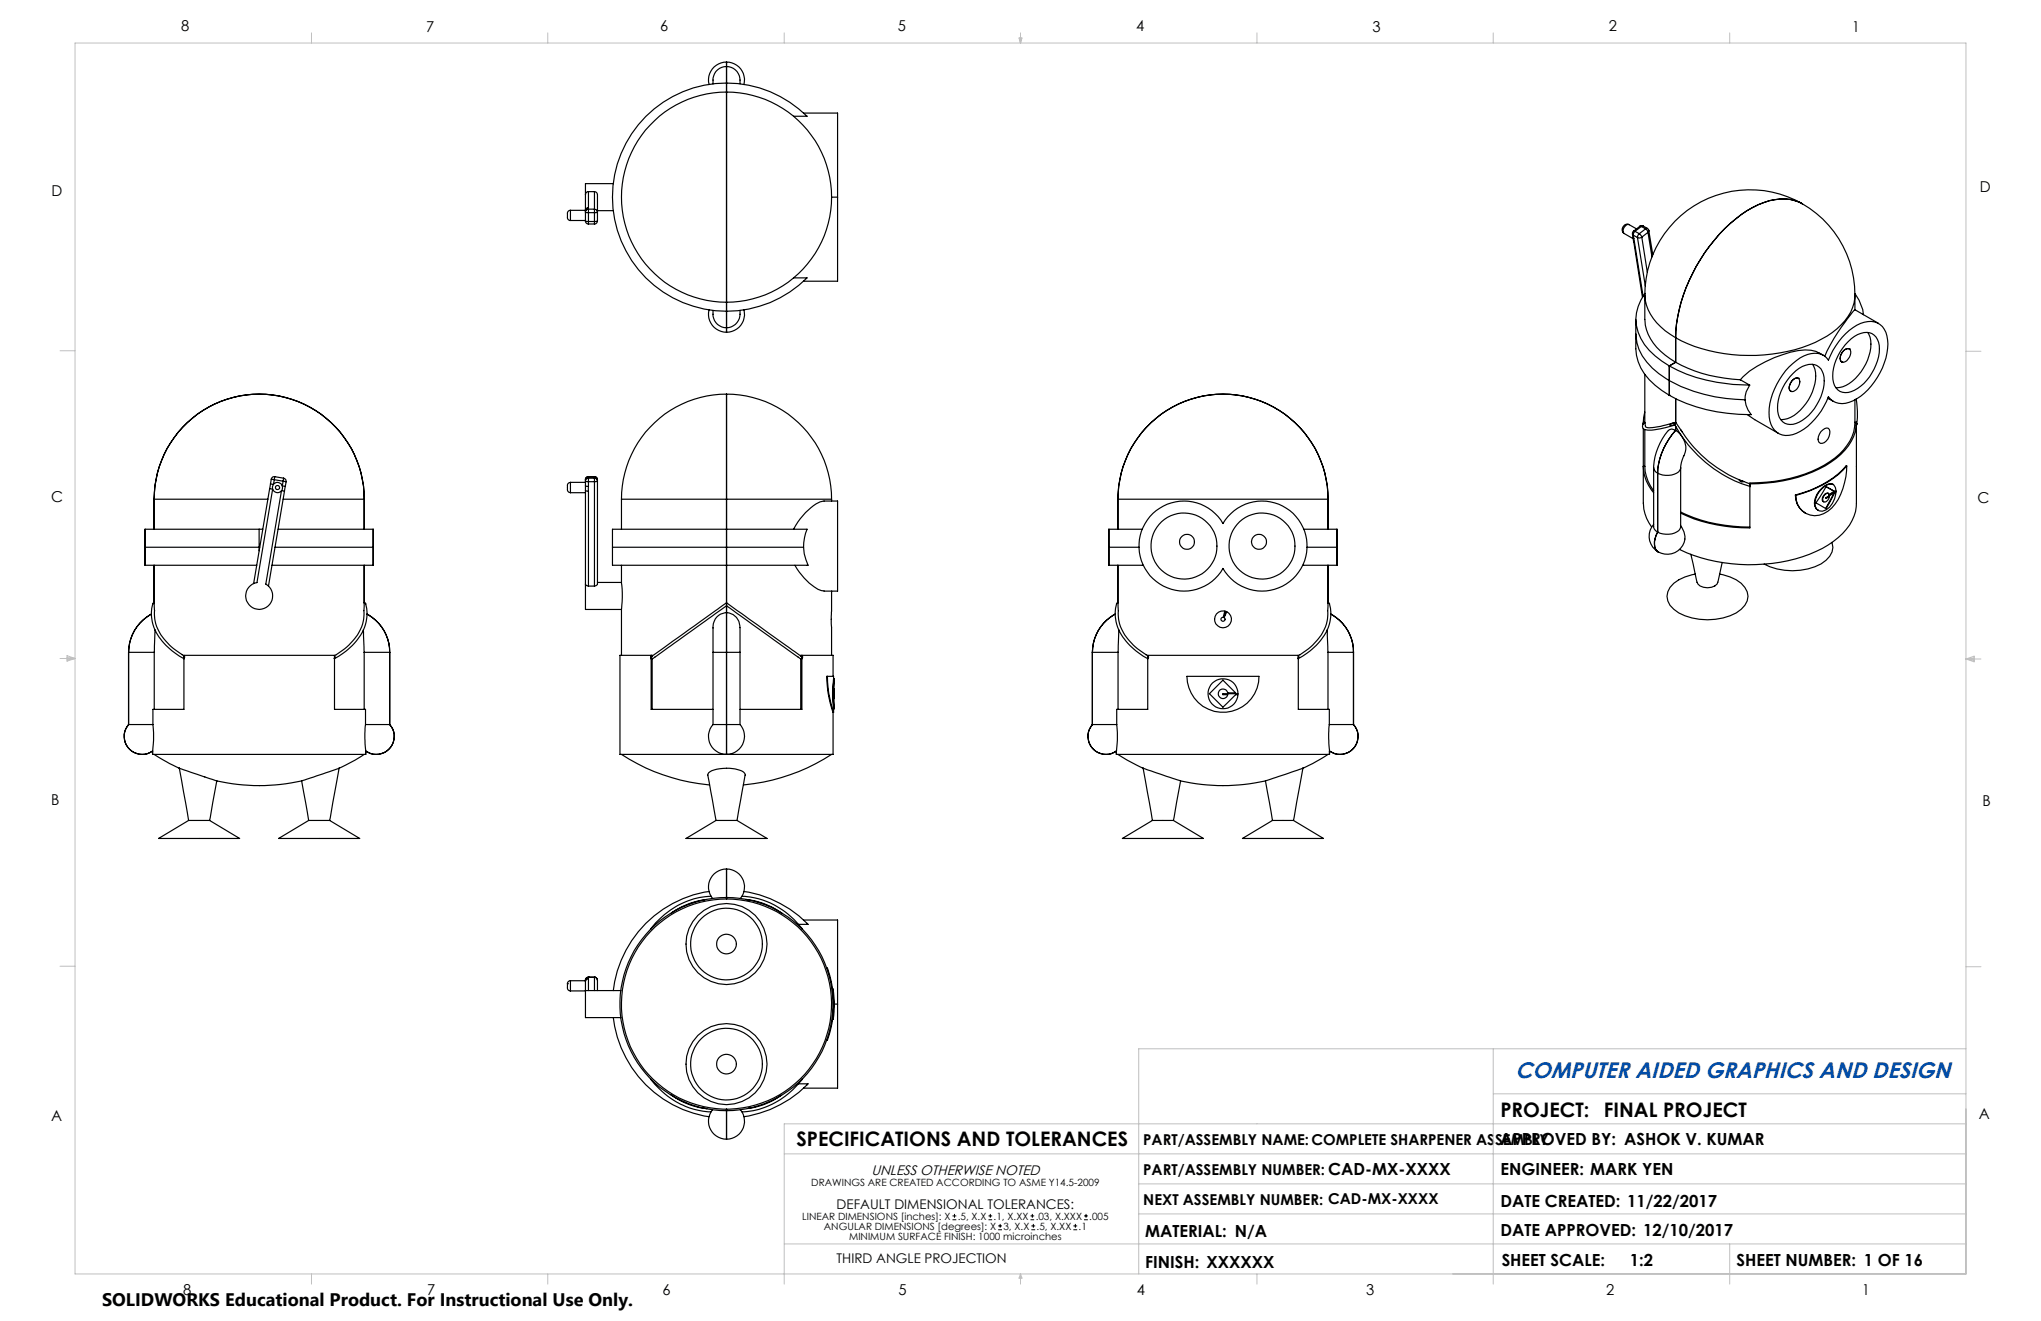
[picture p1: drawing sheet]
<svg xmlns="http://www.w3.org/2000/svg" width="432mm" height="279mm" viewBox="0 0 432 279" stroke-linecap="round" stroke-linejoin="round" font-family="sans-serif">
<g fill="none" stroke="#000" stroke-width=".21">
<path d="M201.5 258h.8M201.5 257.2h.8M201.9 256.8v.8M209.1 258h.8M209.1 257.2h.8M209.5 256.8v.8M211.2 259.3h.8M211.6 258.9v.8M218 258h.8M218 257.2h.8M218.2 259.3h.8M218.4 256.8v.8"/>
<path d="M218.6 258.9v.8M227.1 259.3h.8M227.5 258.9v.8M229.3 258h.9M229.3 257.2h.9M229.8 256.8v.8M211.2 260.1h.8M218.2 260.1h.8M227.1 260.1h.8"/>
</g>
<g fill="none" stroke="#c0c0c0" stroke-width=".21">
<path d="M15.9 9.1h400v260.4h-400zM65.9 6.9v2.2M115.9 6.9v2.2M165.9 6.9v2.2M215.6 8h.6l-.3 1.1zM215.7 8l.2 1.1M215.9 6.9v2.2M216 8l-.1 1.1M265.9 6.9v2.2M315.9 6.9v2.2M365.9 6.9v2.2M12.7 74.2h3.2"/>
<path d="M415.9 74.3h3.2M12.7 139.3h3.2M14.2 139.1l1.7 .2M14.2 138.7l1.7 .6-1.7 .5zM15.9 139.3l-1.7 .3M415.9 139.4h3.2M415.9 139.4l1.8-.6v1.2zM415.9 139.4l1.8 .3M417.7 139.2l-1.8 .2M12.7 204.4h3.2M415.9 204.5h3.2M315.9 221.8v49.8"/>
<path d="M315.9 231.4h100M415.9 221.8h-175v47.7M415.9 237.7h-250v33.9M165.9 244.1h250M240.9 250.4h175M240.9 256.8h175M65.9 269.5v2.1M115.9 269.5v2.1M165.9 263.1h250M215.9 269.5v2.1M215.9 269.5l.3 .8h-.6zM265.9 269.5v2.1"/>
<path d="M365.9 263.1v8.5"/>
</g>
<g fill="none" stroke="#000" stroke-width=".25">
<path d="M153.7 14.1a3.1 3.1 0 0 0-2.9 3.6M153.7 13.1a3.8 3.8 0 0 0-3.7 4.8M153.7 14.1a3.1 3.1 0 0 1 2.9 3.6M153.7 13.1a3.8 3.8 0 0 1 3.7 4.8M153.7 19.5a22.2 22.2 0 0 0-22.2 22.2 22.2 22.2 0 0 0 22.2 22.2M153.7 19.5v44.4M153.7 17.6a24.1 24.1 0 0 0-24.1 24.1 24.1 24.1 0 0 0 24.1 24.1M153.7 14.1v3.4M153.7 13.1v1M153.7 19.5a22.2 22.2 0 0 1 22.2 22.2 22.2 22.2 0 0 1-22.2 22.2M153.7 17.6a24.2 24.2 0 0 1 17 7h-2.8M153.7 17.6v1.9"/>
<path d="M129.8 38.8h-5.9v2.4M170 23.9h7.2v17.8M120.7 44.5a.81 .81 0 0 0-.6 1.1v.2a.68 .68 0 0 0 .6 .8M120.7 44.5v2.1M120.7 44.5h3.2M120.7 46.6h3.2M123.9 46.7a.6 .6 0 0 0 .6 .7M123.9 46.7l.6 .1M123.9 44.5v.2M123.9 41.2v3.3M123.9 44.7v2M124.5 43.9a.6 .6 0 0 0-.6 .6v-.1"/>
<path d="M124.5 44.2v.8M124.5 44.2a.5 .5 0 0 0-.5 .7l.5 .1M124.5 43.9v.2M124.5 44.1a.6 .6 0 0 0-.6 .6M124.5 40.5h-.1a.62 .62 0 0 0-.5 .7M124.5 46.8v.6M124.5 40.5v3.4M124.5 44.1v.1M124.5 45v1.8M124.5 47.4h1.3M124.5 45h1.3M124.5 44.2h1.3"/>
<path d="M124.5 46.8h1.3M124.5 40.5h1.3M125.8 44.2v.8M125.8 44.2a.5 .5 0 0 1 .5 .7l-.5 .1M125.8 40.5l.5 .3 .1 .4v5.5M125.8 46.8v.6M125.8 40.5v3.7M125.8 45v1.8M126.4 46.7a.66 .66 0 0 1-.6 .7M126.4 46.7l-.6 .1M126.4 44.6h3.4M167.9 58.8h2.8a24 24 0 0 1-17 7"/>
<path d="M175.9 41.7h1.3M177.2 41.7v17.8h-7.2M343.6 49.4l1.9 1.1M344.7 47.5a1.09 1.09 0 0 0-1.4 .5 1.09 1.09 0 0 0 .3 1.4M344.7 47.5a1.23 1.23 0 0 0-1.1 1.9M344.7 47.5l1.5 .9M345.4 49.5l.1 .2M345.4 49.5l.1 .7M345.5 50.2l.1 .8 .2 .2M345.5 50.2l.2 .3M345.5 49.7l.9 .5M345.5 49.7l.2 .8"/>
<path d="M345.6 48.9l-.2 .6M345.6 48.9h.3M345.6 51l1.9 11.9M345.7 50.5l.1 .7M345.8 51.2l1.8 11.5M345.9 48.9l-.3 .4-.1 .4M345.9 48.9l.9 .5M346.4 50.2l1.7 10.3M346.8 49.4l-.4 .8M346.8 49.4l.5 .8M346.9 47.9h.3M346.9 47.9l-1.3 1"/>
<path d="M347.2 47.9l1 .5M347.2 47.9l-1.3 1M347.3 50.2l-.4 .1-.5-.1M347.3 50.2l1.2 7.4M347.6 47.8l-.4-.1-.3 .2M347.6 47.8l-.4 .1M347.6 47.8l.9 .5M348.2 48.4l.5 .7M348.2 48.4l-1.4 1M348.5 48.3l.3 .5M348.5 48.3l-.3 .1M348.7 49.1l-1.4 1.1"/>
<path d="M348.7 49.1l.8 5.2M348.8 48.8l-.1 .3M348.8 48.8l.9 5.1M381.3 43.1a22.2 22.2 0 0 0-33.3 19.3M381.3 43.1a22.1 22.1 0 0 1 11.1 19.3M381.3 43.1a10 10 0 0 0-9.3 .2 31 31 0 0 0-13.9 14.5 30.9 30.9 0 0 0-3.6 13.6M150 65.5a3.8 3.8 0 0 0 3.7 4.8M150.8 65.7v.1a3 3 0 0 0 2.9 3.5M153.7 65.9v3.4M153.7 69.3v1M153.7 63.9v1.9M156.6 65.7v.1a3 3 0 0 1-2.9 3.5"/>
<path d="M157.4 65.5a3.8 3.8 0 0 1-3.7 4.8M346.1 67.6v3.1a14.3 14.3 0 0 0 1 7.1 14.7 14.7 0 0 0 6.1 5.8M346.1 70.7a9.6 9.6 0 0 0 3.5 7.2 27.4 27.4 0 0 0 15.6 6.4l4 .3M348 62.4v5.2a10.5 10.5 0 0 0 5.3 8.3l1.2 .7M348 62.4a10.5 10.5 0 0 0 5.3 8.3l1.2 .7M348 79.2v10.3M348.1 62.1a8.8 8.8 0 0 0-.2 10.8 17.4 17.4 0 0 0 5.3 4.5M353.2 77.4a33.7 33.7 0 0 0 17 4.1M353.2 77.4v6.2M354.5 76.6a30.6 30.6 0 0 0 13.7 3.7M354.5 71.4v5.2M354.5 76.6l-1.3 .8"/>
<path d="M378.5 77.6a7.6 7.6 0 0 1 6.1-2.8 3.1 3.1 0 0 1 2.2 1.4 13.9 13.9 0 0 1 6.8-7.8 3.8 3.8 0 0 1 5.7 3.5 14.4 14.4 0 0 1-7.3 12.9 3.9 3.9 0 0 1-5.2-.9 13.6 13.6 0 0 1-7.5 8 3.8 3.8 0 0 1-5-3.7 14.3 14.3 0 0 1 4.2-10.6zM379.3 79a4.7 4.7 0 0 1 5.1-1.7 3.7 3.7 0 0 1 1.5 4.1 10.4 10.4 0 0 1-5.9 8.2 2.74 2.74 0 0 1-3.9-2.6 10.5 10.5 0 0 1 3.2-8zM383.5 77a6.5 6.5 0 0 1-.1 5.9 9.2 9.2 0 0 1-5.9 5.8h-.8M385.8 75.1a6.5 6.5 0 0 0-5.4-.9 24.9 24.9 0 0 0-11.6 5.5l-.6 .6M389.6 76.6h.1M390 74.2a.81 .81 0 0 1 1-.5 .81 .81 0 0 1 .5 1l-.2 .9a1.27 1.27 0 0 1-1.8 .8 1.94 1.94 0 0 1 .5-2.2zM391 72.2a4.7 4.7 0 0 1 5-1.6 3.7 3.7 0 0 1 1.6 4 10.4 10.4 0 0 1-5.9 8.2 2.74 2.74 0 0 1-3.9-2.5 10.5 10.5 0 0 1 3.2-8.1zM391.2 73.8h.1M391.2 73.8a1.81 1.81 0 0 0-1.6 2.7v.1M392.4 65.5l-.6 .6a44.4 44.4 0 0 0-5.8 9.3M392.4 62.1a9.1 9.1 0 0 1 1.8 4.5M392.4 62.4a9.3 9.3 0 0 1-3.7 7.1 27.2 27.2 0 0 1-15.5 5.6 33.7 33.7 0 0 1-18.7-3.7"/>
<path d="M392.4 62.4v3.1l5 2.9M395.1 70.3a6.5 6.5 0 0 1 0 5.9 9.2 9.2 0 0 1-5.9 5.8h-.8M153.7 83.4a22.3 22.3 0 0 0-22.2 22.2M153.7 83.4a22.3 22.3 0 0 1 22.2 22.2M153.7 83.4v22.2M347.6 89.7a.87 .87 0 0 0 .1 1 .87 .87 0 0 0 .9 .3l2.7-.3 3.1-.8M347.7 89.6l-.1 .1M347.7 90.7v15.7a8.9 8.9 0 0 0 1.7 5.1M347.7 89.3v.3M347.7 89.3h.3M348 98.6a8.8 8.8 0 0 0 1.8 5.2M348 89.5l-.3 .1"/>
<path d="M348 87.1l-.3 2.2M348 98.6h-.3a8.7 8.7 0 0 0 2.1 5.6M348 90.8v7.8M349.8 98.9v12.5a1.32 1.32 0 0 0 .9 1.1M349.8 98.9a1.53 1.53 0 0 0 .9 1.2M353 91.1a13.1 13.1 0 0 0-3.2 7.8M353.2 83.6h.1M353.2 83.6a34.8 34.8 0 0 0 17.3 4.1l-.7-1-.4-1-.2-1.1M354.2 89.4l-4.1 1a2.51 2.51 0 0 1-2-.2l-.1-.7M354.3 89.4h-.1M354.5 89.3l-.2 .3a26.4 26.4 0 0 0 15.8 13.2M354.5 91a4.3 4.3 0 0 1 1.4 6.2l-.3 1.7"/>
<path d="M354.5 91a14.5 14.5 0 0 0-3.8 9.1M354.5 89.3a.28 .28 0 0 0-.2 .3 .28 .28 0 0 0 .1 .3M354.5 89.3l-1.1 .4-.1 .2h1l-.1-.5M354.5 91l-.8-.3-.7 .4M354.5 89.3l1.3 2M354.5 84.3v5M354.5 90.2v.8M355.6 98.9v12.5a2.62 2.62 0 0 1-3.2 1.6l-1.2-.2-.5-.3M355.6 98.9a1.91 1.91 0 0 1-1.9 1.6 4.8 4.8 0 0 1-3-.4M355.6 90.9a26.3 26.3 0 0 0 13.3 10.9l-.4 .2-.6-.4 2.3 .7M368.2 80.3l2 1.2M369.7 87.7l1.5 1.1 5 2.9"/>
<path d="M370.2 81.5l-.8 1.4-.2 1.7M378.8 82.8h.1M379.4 80.3a.79 .79 0 0 1 1.1-.3 .79 .79 0 0 1 .2 1.1 1.74 1.74 0 0 1-1.9 1.7 1.61 1.61 0 0 1 .3-2.2zM380.4 80h.1M380.4 80a1.85 1.85 0 0 0-1.9 2.2l.3 .6M385.2 91.3a1.49 1.49 0 0 1 1.6-.7 2.16 2.16 0 0 1-1.7 3.2 1.32 1.32 0 0 1-.2-2zM386.7 84.2l1.2 .7M390.7 98.6l-.1-.1a20.6 20.6 0 0 1-10.8 6.2M390.7 98.6a13.7 13.7 0 0 1-3.2 8.9 4.3 4.3 0 0 1-7.2-.9l-.3-.8-.1-1M390.7 98.6a20.6 20.6 0 0 1-10.8 6.2M392.4 89.3a9.7 9.7 0 0 1-4.2 7.6 30 30 0 0 1-18 5.3v.4M392.4 84.6v4.7"/>
<path d="M392.4 89.3h.3M392.7 84.3l.3 2.7-.2 2.8M392.7 89.3v17.1a10.1 10.1 0 0 1-4.8 8.1 30.8 30.8 0 0 1-18.1 5 33.9 33.9 0 0 1-14.5-3.3M392.7 89.3a10.3 10.3 0 0 1-5.4 8.5 30.4 30.4 0 0 1-17.1 4.5M392.7 89.6h.1M392.7 89.6v.3M30.7 115.7h24.3M32.6 105.6a22.2 22.2 0 0 1 22.2-22.2 22.2 22.2 0 0 1 22.2 22.2M32.6 105.6h24.1M32.6 105.6v6.3M32.6 119.6v7.9M54.8 111.9h-24.1v7.7h23.6"/>
<path d="M54.8 111.9v4.6M54.8 111.9h.8M57 103.4l.7 .1-3.3 19.7a2.85 2.85 0 0 0-2.1 4.1 2.85 2.85 0 0 0 4.5 .8 2.85 2.85 0 0 0-.6-4.6l3.3-19.7 .7 .1M57 103.4l-3.3 20M57.2 102.3l-.2 1.1M57.4 101.4l.6 .1M57.4 101.4l-.2 .9M58 101.5l-.1 .9-.7-.1M58 101.5l1.9 .3M58.1 100.8l-.1 .7M58.1 100.8a.62 .62 0 0 0-.7 .6M58.1 100.8l1.9 .3"/>
<path d="M58.2 115.7h20.8M58.8 111.9h20.2v7.7h-21.5M59.9 101.8l.6 .1M59.9 101.8l-.2 1 .7 .1M59.9 105.6h17.1M60 101.1l-.1 .7M60 101.1a.62 .62 0 0 1 .5 .8M60.2 103.9l-3.4 20.1M60.4 102.9l-.2 1M60.5 101.9l-.1 1M77 105.6v6.3M77 119.6v7.9"/>
<path d="M120.7 102a.97 .97 0 0 0-.6 1.4v.2a.66 .66 0 0 0 .6 .6M120.7 102v2.2M120.7 102h3.2M120.7 104.2h3.2M123.9 102.8l.6 .1M123.9 102.8v1M123.9 103.8l.6 .1M123.9 103.8v19.7M124.5 100.8a.6 .6 0 0 0-.6 .7v1.3M124.5 101.1v.8M124.5 101.1a.5 .5 0 0 0-.5 .7l.5 .1M124.5 102.9v1"/>
<path d="M124.5 100.8h.1M124.5 100.8h1.3M124.5 101.1h1.3M124.5 101.9h1.3M124.5 100.8v.3M124.5 101.9v1M124.5 103.9v20.1M125.8 100.8a.66 .66 0 0 1 .6 .7v22l-.2 .3-.4 .2M125.8 101.1v.8M125.8 101.1a.5 .5 0 0 1 .5 .7l-.5 .1M125.8 100.8h.1M125.8 100.8v.3"/>
<path d="M125.8 101.9v22.1M129.6 115.7h40.4M129.6 111.9h41.1a9.1 9.1 0 0 0 .3 7.7h-41.4zM131.5 105.6h22.2M131.5 105.6v6.3M131.5 119.6v3.6M153.7 105.6h22.2M153.7 105.6v21.9M167.9 111.9a13.1 13.1 0 0 1 5.6-5.7l.7-.2h3v19h-2.9M168.2 119.6a12.6 12.6 0 0 0 5.6 5.3l.5 .1M175.9 105.6v.4M234.6 115.7h6.4"/>
<path d="M236.5 105.6a22.2 22.2 0 0 1 22.2-22.2 22.2 22.2 0 0 1 22.3 22.2M236.5 105.6h44.5M236.5 105.6v6.3M236.5 119.6v7.9M241.7 111.9h-7.1v7.7h7.3M243.9 108.6a9.5 9.5 0 0 1 14.8 2.1 9.5 9.5 0 0 1 14.4-2.5 9.5 9.5 0 0 1 0 14.6 9.5 9.5 0 0 1-14.4-2.6 9.5 9.5 0 0 1-14.1 2.8 9.5 9.5 0 0 1-.7-14.4zM275.8 111.9h7.1v7.7h-7.3M276.5 115.7h6.4M281 105.6v6.3M281 119.6v7.9M349.8 110.9a3.8 3.8 0 0 0 1 5.8M350.7 112.5a3.6 3.6 0 0 0-.1 4l.2 .2"/>
<path d="M350.7 100.1v12.4M355.5 111.1a4.1 4.1 0 0 1 .9 2.9M355.6 108.3a32.3 32.3 0 0 0 14.6 3.2M356.5 114a3.8 3.8 0 0 1-5.7 2.7M357.7 117.2l1.3 6M364.3 119l-.9 4.2M370.2 102.3v.3M370.2 102.6l.1 .3M370.3 102.9h-.1v8.8a33.8 33.8 0 0 1-14.7-3.2M379.8 104.7a4.3 4.3 0 0 0 2.2 3.8M379.8 104.7l.1 .1M386.3 102.9l1.7 1"/>
<path d="M386.3 102.9l1.8 1.1M386.3 102.9l-2.1 3.5 2.1 1.2 1.8-3.3M386.9 104.4a1.13 1.13 0 0 0-1.1 .5 1.13 1.13 0 0 0-.1 1.2l.1 .1M387 105l-.7 .3M387.6 114.7a3.1 3.1 0 0 1-1.3 3.8 12.3 12.3 0 0 1-10.4 1.8l-2.7-1M387.8 102.5v-.1a1.86 1.86 0 0 0-2.1 .6 4.5 4.5 0 0 0-1.8 4l.3 .6 .5 .3M388 104.2l-1.7 3.3M388 103.9l-1.1 .7M388 103.9l.1 .1M388 104.2l.1 .1M388.1 104l-1.1 .7v-.2a1.06 1.06 0 0 0-1.4 1.2 .46 .46 0 0 0 .3 .5 .46 .46 0 0 0 .6-.2l.4-.5 .1-.5M388.4 104l-.4 .2"/>
<path d="M388.4 104l-.3 .3M388.4 104a4.4 4.4 0 0 1-2.8 4.1 1.52 1.52 0 0 1-1.6-1.9 4.5 4.5 0 0 1 3.5-3.9l.5 .3 .3 .5 .1 .8-2.1 1.4v.1l.7-.4M27.2 138h5.4M27.2 138v15.2M32 129.9a9.2 9.2 0 0 0-4.8 8.1M32.6 127.5v.8a9.9 9.9 0 0 0 2 6.8 13.6 13.6 0 0 0 4 3.4M32.6 127.5h-.1a6.7 6.7 0 0 0 0 5.1 13.5 13.5 0 0 0 6.4 6.7M32.6 138v12M32.8 133.2l-.2 4.8M38.6 138.5l.3 .2M38.9 139h.1M38.9 139v-.4h31.9v.4"/>
<path d="M38.9 139v.3M38.9 139.3v10.7h-6.6v3.2M70.7 139.3l.1 10.7h6.5v3.2M70.8 139h.1M70.8 139l-.1 .3M76.9 133.2l.1 4.8M77 127.5h.2a6.7 6.7 0 0 1 0 5.1 13.5 13.5 0 0 1-6.4 6.7M77 127.5v1.4a9.1 9.1 0 0 1-3.6 7.9l-2.6 1.9M77 138h5.4M77 138v12M77.6 129.9a9.1 9.1 0 0 1 4.8 8.1M82.4 138v15.2"/>
<path d="M123.9 123.5l.1 .3 .5 .2M123.9 123.5v5.4h7.6M124.5 124h1.3M126.4 123.2h5.1M131.5 123.2a21.9 21.9 0 0 1 0 5.7M131.5 128.9v9.7M137.8 139.3l.2 .1M137.8 139v.3M137.8 139h.1M137.8 138.6h-6.6v21h22.5M137.8 139.3v10.7h13M137.8 138.6v.4"/>
<path d="M137.8 138.6h.2v.1M138 139.4v10.6M150.8 138h2.9M150.8 138v15.2M153.7 129.6a3.1 3.1 0 0 0-2.9 3.6v4.8M153.7 128.1l-15.7 11.3M153.7 127.5l-15.9 11.4M153.7 127.5l16 11.5M153.7 128.1l15.7 11.3M153.7 129.6v8.4M153.7 127.5v.6M153.7 129.6a2.95 2.95 0 0 1 2.8 3.2"/>
<path d="M153.7 138h2.9M153.7 128.1v1.5M153.7 138v15.2M156.6 132.8v5.2M156.6 138v15.2M169.4 139.4v10.6M169.7 139v.3M169.7 139.3l-.3 .1M169.7 139h.1M169.7 139.3v10.7h-13.1M169.7 138.6h6.5v4.5M169.7 138.6h-.3v.1"/>
<path d="M169.7 138.6v.4M175.9 125v13.6M231.1 138h5.4M231.1 138v15.2M235.9 129.9a9.2 9.2 0 0 0-4.8 8.1M236.5 127.5v.8a9.9 9.9 0 0 0 2 6.8 13.6 13.6 0 0 0 4 3.4M236.5 127.5h-.1a6.7 6.7 0 0 0 0 5.1 13.5 13.5 0 0 0 6.4 6.7M236.5 138v12M236.7 133.2l-.2 4.8M242.5 138.5l.3 .2M242.8 139h.1M242.8 139v-.4h31.9v.4"/>
<path d="M242.8 139l.1 .3M242.9 139.3l-.1 10.7h-6.5v3.2M259.4 129.4h.1M259.4 129.4l-.5 1.2M259.5 129.4l-.4-.1-.3 1.3M259.5 129.4l-.5 1.2M274.6 139.3l.1 10.7h6.5v3.2M274.7 139h.1M274.7 139l-.1 .3M280.8 133.2l.2 4.8M281 127.5h.1a6.7 6.7 0 0 1 0 5.1 13.5 13.5 0 0 1-6.4 6.7M281 127.5l-.1 1.4a9.1 9.1 0 0 1-3.6 7.9l-2.6 1.9"/>
<path d="M281 138h5.3M281 138v12M281.6 129.9a9.1 9.1 0 0 1 4.7 8.1M286.3 138v15.2M358.7 121.4a9 9 0 0 0-5.4 2.8 3.2 3.2 0 0 0 .8 4.7 12.3 12.3 0 0 0 10.4 1.8 7 7 0 0 0 5.1-3.6 3.4 3.4 0 0 0-1.2-3.7 10.1 10.1 0 0 0-4.6-2M359.1 123.2a2.7 2.7 0 0 0 4.2 .3l.1-.3M27.2 153.2h5.1M27.2 153.2a3.8 3.8 0 0 0 0 5.1 3.8 3.8 0 0 0 5.1 .6M32.3 158.9v.7h45.1v-.7M32.3 153.2l.2 3.4-.2 2.3M32.6 159.6a34.7 34.7 0 0 0 10.7 4.7l2.6 .9M77 159.6a30.8 30.8 0 0 1-10 4.5l-3.2 1.1"/>
<path d="M77.3 153.2l-.1 3 .2 2.7M77.3 153.2h5.1M82.4 153.2a3.8 3.8 0 0 1 0 5.1 3.8 3.8 0 0 1-5 .6M131.5 159.6a41 41 0 0 0 18.6 6.4M150.8 153.2a3.8 3.8 0 0 0-.6 4.1 3.8 3.8 0 0 0 3.5 2.3M150.8 153.2h2.9M153.7 153.2v6.4M153.7 153.2h2.9M156.6 153.2a3.8 3.8 0 0 1 .6 4.1 3.8 3.8 0 0 1-3.5 2.3M175 143.1h-.1a22.2 22.2 0 0 0 1.3 7.5v9h-22.5M175 143.1a24.6 24.6 0 0 0 1.4 7.5M175 143.1h1.4a27.6 27.6 0 0 0 0 6.8"/>
<path d="M175.9 159.6a41.4 41.4 0 0 1-18.6 6.4M176.4 146.3v.7M176.4 143.5h.1a28.7 28.7 0 0 0 0 6.4M176.4 149.9l-.2 .8M176.4 149.9h.1M176.4 147.7h.1M176.4 145.7h.1M176.5 145.7v2M176.5 143.6a23.6 23.6 0 0 0 0 6.3M231.1 153.2a3.8 3.8 0 0 0 .1 5.1 3.8 3.8 0 0 0 5 .6M231.1 153.2h5.2M236.2 158.9v.7h45.1v-.7"/>
<path d="M236.3 153.2l.1 3.4-.2 2.3M236.5 159.6a34.2 34.2 0 0 0 10.2 4.6l3.1 1M251.1 143.1h15.2a7.6 7.6 0 0 1-7.6 7.6 7.6 7.6 0 0 1-7.6-7.6zM256.5 144.5a3.2 3.2 0 0 1 3.5-.7 3.2 3.2 0 0 1 1.9 2.9h-3.2v.2h1.1a1.02 1.02 0 0 1-1.6 .7 1.02 1.02 0 0 1 0-1.7 1.02 1.02 0 0 1 1.6 .6h1.6l-2.7-2.6-2.8 2.8 2.8 2.9 2.7-2.7h.4a2.8 2.8 0 0 1-2 2.9 3.2 3.2 0 0 1-3.8-1.4 3.2 3.2 0 0 1 .5-3.9zM281 159.6a32.8 32.8 0 0 1-10.5 4.6l-2.8 1M281.2 153.2l-.1 3 .2 2.7M281.2 153.2h5.1M286.3 153.2a3.8 3.8 0 0 1 0 5.1 3.8 3.8 0 0 1-5 .6M37.9 162.4l2 11.1M39.9 173.5l-6.4 3.8h17.2l-6.4-3.8M39.9 173.5h4.4M45.9 165.2a40.9 40.9 0 0 0 8.9 1"/>
<path d="M45.9 165.2l-1.6 8.3M54.8 166.2h.1M63.8 165.2a40.9 40.9 0 0 1-8.9 1M63.8 165.2l1.5 8.3M65.3 173.5h4.4M65.3 173.5l-6.4 3.8h17.2l-6.4-3.8M71.8 162.4l-2.1 11.1M151.5 173.5l-1.7-9.6a1.93 1.93 0 0 1 1.8-1.2 8.6 8.6 0 0 1 5.7 .6l.4 .6-1.8 9.6M151.5 173.5h4.4M151.5 173.5l-6.4 3.8h17.2l-6.4-3.8M241.8 162.4l2 11.1M243.8 173.5h4.4"/>
<path d="M243.8 173.5l-6.3 3.8h17.1l-6.4-3.8M249.8 165.2a40.9 40.9 0 0 0 8.9 1M249.8 165.2l-1.6 8.3M258.7 166.2h.1M267.7 165.2a40.9 40.9 0 0 1-8.9 1M267.7 165.2l1.5 8.3M269.2 173.5l-6.3 3.8h17.1l-6.4-3.8M269.2 173.5h4.4M275.7 162.4l-2.1 11.1M149.1 190.3a16.3 16.3 0 0 0-7 2.8M150 188.6a24 24 0 0 0-20.2 20.9M150.5 189.6a16.8 16.8 0 0 0-12.8 6.9"/>
<path d="M153.7 183.8a3.8 3.8 0 0 0-3.4 2.2 3.8 3.8 0 0 0 .4 4M153.7 183.8a3.8 3.8 0 0 1 3.5 2.2 3.8 3.8 0 0 1-.6 4M153.7 189.8a22.5 22.5 0 0 0-22.5 22.6 22.5 22.5 0 0 0 22.5 22.5M153.7 183.8v6M153.7 189.8a22.5 22.5 0 0 1 22.5 22.6 22.5 22.5 0 0 1-22.5 22.5M153.7 189.8v.3M156.9 189.6a16.8 16.8 0 0 1 12.8 6.9M157.3 188.6a23.9 23.9 0 0 1 13.7 6.9h-2.1M157.9 190.3a16.1 16.1 0 0 1 7.5 2.8M170 194.6h7.2v17.8M120.1 208.1v.6a.68 .68 0 0 0 .6 .9M120.1 208.1h.1"/>
<path d="M120.7 207.4a.6 .6 0 0 0-.6 .7M120.7 207.4v2.2M120.7 207.4h3.2M120.7 209.6h3.2M123.9 207.4h.1M123.9 209.5v5.7h7.4M123.9 207.4v.2M123.9 207.6v1.9M123.9 209.5h7.4M124.5 206.7a.62 .62 0 0 0-.6 .7M124.5 207a.66 .66 0 0 0-.6 .6M124.5 206.9v.1"/>
<path d="M124.5 206.9a.6 .6 0 0 0-.6 .6M124.5 206.7h.1M124.5 206.7v.2M124.5 207v2.5M124.5 206.7h1.3M125.8 206.7a.66 .66 0 0 1 .6 .6v2.2M125.8 206.7h.1M125.8 206.7v2.8M129.8 215.2a24 24 0 0 0 20.2 21M174.9 204.8h.1a22.8 22.8 0 0 1 0 15.2h-.1M176.1 209.2h.2a23.9 23.9 0 0 1 0 6.3h-.2M176.5 212.4h.7"/>
<path d="M177.2 212.4v17.8h-7.2M137.7 228.2a16.7 16.7 0 0 0 12.7 7M142 231.6a15.6 15.6 0 0 0 7.5 2.9M150.7 234.7a3.8 3.8 0 0 0-.5 4.1 3.8 3.8 0 0 0 3.5 2.1M153.7 234.9v6M153.7 234.6v.3M156.6 234.7a3.8 3.8 0 0 1 .6 4.1 3.8 3.8 0 0 1-3.5 2.1M165.3 231.7a15.3 15.3 0 0 1-7 2.7M168.9 229.2h2.1a24 24 0 0 1-13.6 7M169.7 228.2v.1a17.1 17.1 0 0 1-12.7 6.9"/>
<circle cx="58.7" cy="103.1" r="1.07"/>
<circle cx="58.7" cy="103.1" r=".44"/>
<circle cx="250.5" cy="115.5" r="7"/>
<circle cx="251.1" cy="114.6" r="1.58"/>
<circle cx="266.4" cy="114.6" r="1.59"/>
<circle cx="267" cy="115.5" r="7"/>
<circle cx="258.8" cy="131" r="1.79"/>
<circle cx="258.8" cy="131" r=".42"/>
<circle cx="153.7" cy="199.7" r="8.6"/>
<circle cx="153.7" cy="199.7" r="2.08"/>
<circle cx="153.7" cy="199.7" r="7.6"/>
<circle cx="153.7" cy="212.4" r="22.2"/>
<circle cx="153.7" cy="225.1" r="2.08"/>
<circle cx="153.7" cy="225.1" r="8.6"/>
<circle cx="153.7" cy="225.1" r="7.6"/>
</g>
<text font-size="4.7" fill="#024da8" x="320.6" y="228">COMPUTER AIDED GRAPHICS AND DESIGN</text>
<g font-size="4.2">
<text x="317.4" y="236.3">PROJECT:</text>
<text x="339.3" y="236.3">FINAL PROJECT</text>
<text x="168.5" y="242.4">SPECIFICATIONS AND TOLERANCES</text>
</g>
<text font-size="3.8" x="21.6" y="276.3">SOLIDWORKS Educational Product. For Instructional Use Only.</text>
<g font-size="3.5">
<text x="317.4" y="242.2">APPROVED BY: ASHOK V. KUMAR</text>
<text x="317.4" y="248.5">ENGINEER: MARK YEN</text>
<text x="317.4" y="255.3">DATE CREATED: 11/22/2017</text>
<text x="242.3" y="261.6">MATERIAL: N/A</text>
<text x="317.4" y="261.4">DATE APPROVED: 12/10/2017</text>
<text x="242.3" y="268.1">FINISH: XXXXXX</text>
<text x="317.7" y="267.8">SHEET SCALE:</text>
<text x="344.8" y="267.8">1:2</text>
<text x="367.4" y="267.8">SHEET NUMBER: 1 OF 16</text>
</g>
<g font-size="3.2">
<text x="38.3" y="6.7">8</text>
<text x="90.2" y="6.7">7</text>
<text x="139.7" y="6.5">6</text>
<text x="190" y="6.5">5</text>
<text x="240.4" y="6.5">4</text>
<text x="290.4" y="6.7">3</text>
<text x="340.4" y="6.5">2</text>
<text x="391.9" y="6.7">1</text>
<text x="10.9" y="41.6">D</text>
<text x="418.9" y="40.7">D</text>
<text x="10.9" y="106.3">C</text>
<text x="418.4" y="106.4">C</text>
<text x="10.8" y="170.2">B</text>
<text x="419.4" y="170.6">B</text>
<text x="10.8" y="237.2">A</text>
<text x="418.6" y="236.8">A</text>
<text x="241.9" y="242.2">PART/ASSEMBLY NAME:COMPLETE SHARPENER ASSEMBLY</text>
<text x="241.9" y="248.5">PART/ASSEMBLY NUMBER: CAD-MX-XXXX</text>
<text x="241.9" y="254.8">NEXT ASSEMBLY NUMBER: CAD-MX-XXXX</text>
<text x="38.8" y="273.8">8</text>
<text x="90.4" y="273.8">7</text>
<text x="140.2" y="273.8">6</text>
<text x="190.1" y="273.9">5</text>
<text x="240.5" y="273.8">4</text>
<text x="289" y="273.9">3</text>
<text x="339.8" y="273.9">2</text>
<text x="394" y="273.9">1</text>
</g>
<text font-size="2.9" x="184.4" y="248.6">UNLESS OTHERWISE NOTED</text>
<g font-size="2.8">
<text x="177" y="255.7">DEFAULT DIMENSIONAL TOLERANCES:</text>
<text x="177" y="267.1">THIRD ANGLE PROJECTION</text>
</g>
<g font-size="2.1">
<text x="171.6" y="250.9">DRAWINGS ARE CREATED ACCORDING TO ASME Y14.5-2009</text>
<text x="169.7" y="257.9">LINEAR DIMENSIONS [inches]: X</text>
<text x="202.6" y="257.9">.5, X.X</text>
<text x="210.2" y="257.9">.1, X.XX</text>
<text x="219.1" y="257.9">.03, X.XXX</text>
<text x="230.5" y="257.9">.005</text>
<text x="174.3" y="260.1">ANGULAR DIMENSIONS [degrees]: X</text>
<text x="179.7" y="262.2">MINIMUM SURFACE FINISH: 1000 microinches</text>
<text x="212.3" y="260.1">3, X.X</text>
<text x="219.3" y="260.1">.5, X.XX</text>
<text x="228.2" y="260.1">.1</text>
</g>
</svg>
